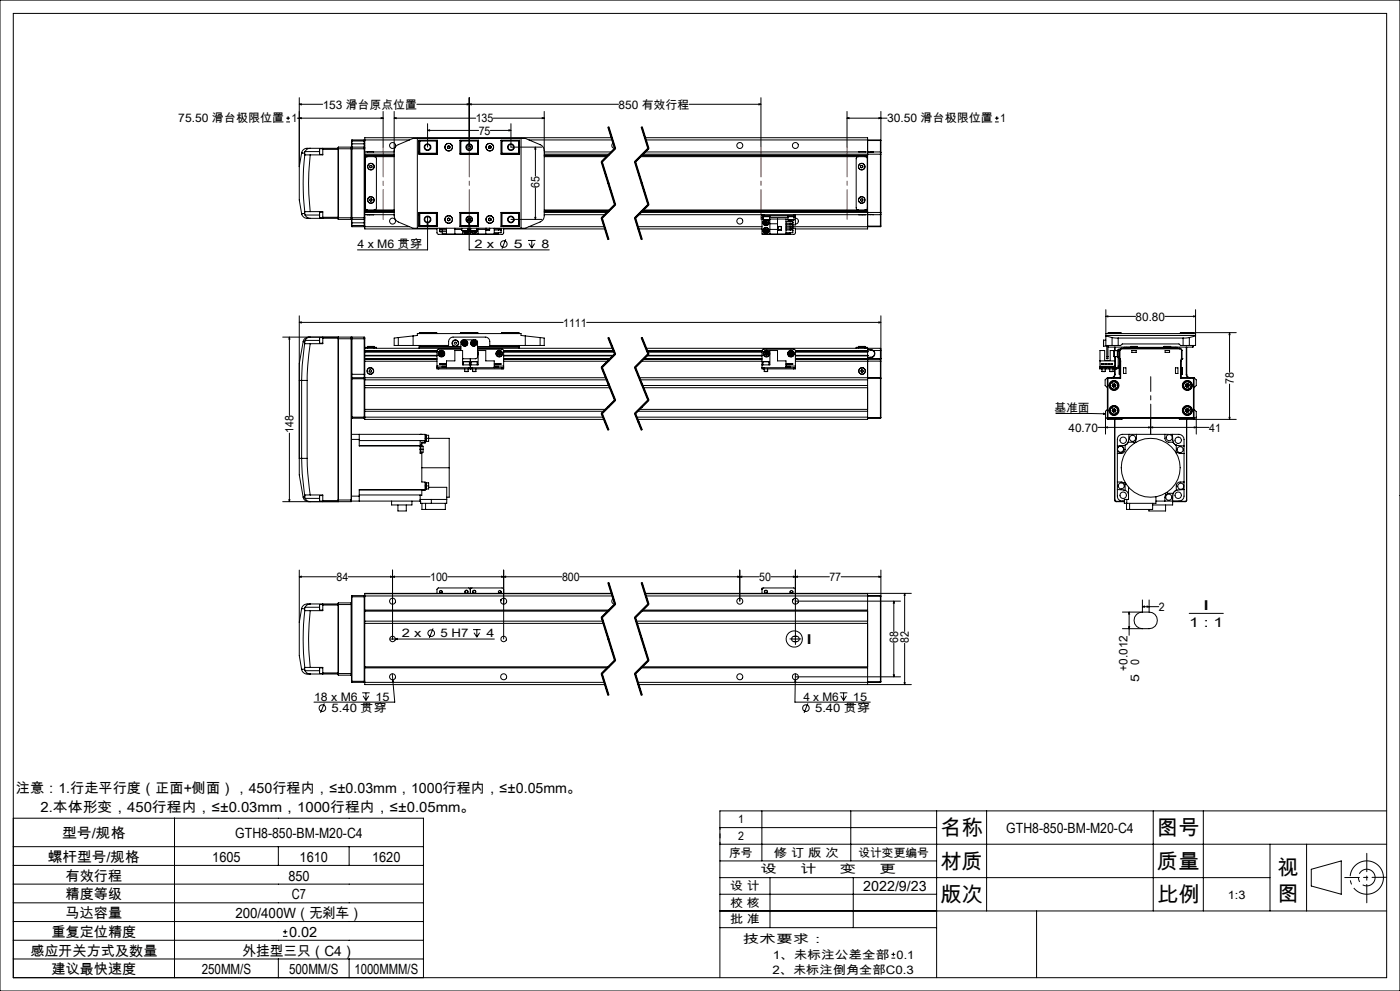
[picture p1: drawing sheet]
<svg xmlns="http://www.w3.org/2000/svg" width="420mm" height="297mm" viewBox="0 0 420 297" stroke-linecap="round" stroke-linejoin="round" font-family="sans-serif">
<g fill="none" stroke="#000" stroke-width=".3">
<path d="M0 0h420v297h-420zM4 4h412v289h-412zM85.9 36.5h1.1M85.9 35.4h1.1M86.4 34.9v1.1M89.2 35.4h25.7M89.8 31.3l.6-.2v.3zM89.8 35.4l.6-.1v.3zM89.8 29.3v20.6M89.8 31.3h7M114.3 35.3l.6 .1-.6 .2zM114.9 33.4v10.7"/>
<path d="M118.3 35.4l.6-.1v.3zM118.3 33.4v31.3l.3 1.1 .5 .5 4.8 2.1h33.7l5.1-2.3 .4-.7 .2-.7v-31.3M118.3 35.4h24.4M125.1 31.3h60.5M128.3 39.1l.6-.2v.3zM128.3 37.1v7M128.3 39.1h15.3M140.2 31.1l.6 .2-.6 .1zM140.8 31.3l.6-.2v.3zM140.8 29.3v14.8M147.1 39.1h6.2M148 35.4h15.3"/>
<path d="M152.7 38.9l.6 .2-.6 .1zM153.3 37.1v7h9.3M162.7 35.3l.6 .1-.6 .2zM182.3 38.1l2 6.5M182.5 38.1l2 6.4M182.7 38l1 3.2M192.3 38.1l2 6.5M192.5 38.1l2 6.4-4 4 4 12.8-4 4 2 6.5M192.7 38l2 6.4M206.8 31.3h21.5M227.7 31.1l.6 .2-.6 .1zM228.3 29.3v14.8"/>
<path d="M254.1 35.4l.6-.1v.3zM254.1 35.4h12M254.1 33.4v10.7M263.7 35.3l.6 .1-.6 .2zM264.3 33.4v12.3M298.5 36.5h1.1M298.5 35.4h1.1M299 34.9v1.1M89.8 49.9v10l.7 4.2M90.5 45.8h.1M90.5 45.8l.9 .1M90.5 45.8l-.7 4.1"/>
<path d="M91.4 45.9v.5M91.4 46.4a75 75 0 0 0 0 17.1M91.4 46.4h1.7M91.5 45.4l-.1 .5M91.5 45.4h4.3M93.1 44.4h-.3a1.84 1.84 0 0 0-2.3 1.4M93.1 46.4a76.4 76.4 0 0 0 0 17M93.1 44.4a1.66 1.66 0 0 0-1.6 1M93.1 44.4h8.3M95.9 44.6h.1M95.8 45.4l.1 .9M95.8 44.7v.7"/>
<path d="M95.9 45.4v.9M95.9 44.6v.8M95.9 44.6h.9M95.9 46.3h.9M96.8 44.4v.4M96.8 44.8v1.6h-3.7M96.8 44.8h4.6M101.4 44.8v20.3M101.4 44.6h8M101.5 44.1l-.1 .7M101.5 44.1v21.7M101.5 44.1h3.8"/>
<path d="M105.3 44.1v21.7M105.3 44.1l.1 .1M105.4 44.2v21.5M105.4 43.1v1.1M105.4 42.3h4M105.4 43.1h4M105.6 44.1v21.7M105.6 41.9v2.2M105.6 44.1h3.7M105.6 41.9l-.2 1.2M105.6 41.9h3.7M105.6 44.1l-.2 .2"/>
<path d="M109.3 44.1v21.7M109.3 41.9v2.2M109.3 44.1l.1 .2M109.3 41.9l.1 .2M109.4 44.3v.3M109.4 44.6v20.7M109.4 47h8.9M109.4 46.6h8.9M109.4 45.5h8.9M109.4 41.9h13.4M109.4 46.2h8.9M110.1 45.5h.1"/>
<path d="M110.1 45.5h2M110.3 47l-.5 .1-.2 .4v14.9l.2 .4 .5 .1M110.9 49.7l.4-.1 .3 .2v.4l-.4 .1-.3-.2zM111 59.7l.4-.2 .2 .3-.1 .4-.3 .1-.3-.3zM112.3 47l.4 .1 .2 .4v14.9l-.2 .4-.4 .1M118.3 45.2l.3-1.1 .5-.6 4.8-2h33.7l4.8 2 .5 .6 .4 1.1M125.2 41.5v26.9M125.7 45.5h.1M125.7 42h5.5v4.2h-5.5zM125.8 42.3v3.9M125.8 42.3h5.1M125.9 42.1v4"/>
<path d="M125.9 42.1h5.3M125.9 42.1l-.1 .2M125.9 46.1h5.3M130.9 42.3l.2-.2v4l-.2-.2M130.9 45.9h-5.1l.1 .2M130.9 42.3v3.6M134.3 44.3l.3 .2M134.3 43.9v.4M134.6 43.7l.3 .2M134.6 43.7l-.3 .2M134.9 44.3l-.3 .2M134.9 43.9v.4"/>
<path d="M138 42h5.5v4.2h-5.5zM138 42.1h5.5M138 46.1h5.5M138.3 42.3v3.6M138.3 42.3l-.2-.2v4l.2-.2M138.3 42.3h5M138.3 45.9h5M143.3 42.3l.1-.2v4l-.1-.2M143.3 42.3v3.6M146.6 44.3l.3 .2M146.6 43.9v.4M146.9 43.7l.3 .2"/>
<path d="M146.9 43.7l-.3 .2M147.2 43.9l.1 .4M147.3 44.3l-.4 .2M150.3 42h5.6v4.2h-5.6zM150.3 42.1h5.3M150.3 46.1h5.3M150.6 42.3v3.6M150.6 42.3l-.2-.2v4l.2-.2M150.6 42.3h5.2M150.6 45.9h5.2l-.2 .2M155.6 42.1v4M155.6 42.1l.2 .2"/>
<path d="M155.8 42.3v3.9M155.8 45.5h.1M156.3 41.5v26.9M158.7 41.9h25M160.6 44.1l.2 .6h-.4zM160.6 44.1v8.7M160.6 56.3v9.5M163.3 47h18.8M163.3 46.6h19.1M163.3 45.5h20.2M163.3 46.2h19.5M163.3 46.6h19.2"/>
<path d="M180.3 48.6l4 12.8M180.7 48.4l4 12.9M183.5 41.3h-74.1v3M183.7 41.2l1 3.2zM184 42.8a.89 .89 0 0 0-.4 1.1 .89 .89 0 0 0 .9 .6M184.4 44.4l-4 4M184.5 44.5l-4 4 4 12.8-4 4 2 6.5M184.6 44.6l-4 4M190.3 48.6l4 12.8M190.7 48.4l4 12.9M192.1 47h68.2M192.4 46.6h67.9"/>
<path d="M192.8 46.2h71.3M193.5 45.5h67.8M193.5 41.3h66.8v4.9M193.7 41.9h70.4M194.4 44.4l-4 4M194.6 44.6l-4 4M257.5 47l-.5 .1-.1 .4v14.9l.1 .4 .5 .1M258.2 49.7l.4-.1 .3 .2-.1 .4-.3 .1-.3-.2zM258.3 59.7l.4-.1 .2 .3-.1 .4h-.4l-.3-.3zM259.5 47l.5 .1 .2 .4v14.9l-.2 .4-.5 .1M259.6 45.5h-2M259.6 45.5h.1"/>
<path d="M260.3 46.2v17.5M260.3 42.1h3.8M261.3 45.6h-1v.6M261.3 45.5h.7M261.3 45.5v.1M262 45.5l-.7 .1M262 45.5h2.1M264.1 46.2h.2M264.1 45.5v.7M264.1 45.5l.2 .2M264.1 41.9v.2M264.1 42.1v3.4"/>
<path d="M264.1 46.2v17.5M264.3 45.7v.5M264.3 46.2v17.5M90.5 64.1a2.16 2.16 0 0 0 2.6 1.3M90.5 64.1h.1M91.4 64l.1 .4M91.4 64l-.9 .1M91.4 63.5v.5M91.5 64.4v.1a1.71 1.71 0 0 0 1.6 .9M91.5 64.4h4.3M93.1 63.4l-1.7 .1M93.1 63.4h3.7v1.7"/>
<path d="M93.1 65.4h8.3M95.8 64.4l.1 .9M95.9 63.6l-.1 .8M95.9 64.4v.9M95.9 63.6v.8M95.9 63.6h.9M95.9 65.3h.9M96.8 65.1v.3M96.8 65.1h4.6M101.4 65.1v.3M101.4 65.4l.1 .4M101.4 65.3h8"/>
<path d="M101.5 65.8h3.8M105.4 65.7v1.1M105.4 66.8l.2 1.1M105.4 65.7l-.1 .1M105.4 67.5h4M105.4 65.6l.2 .2M105.4 66.8h4M105.6 65.8v2.1M105.6 65.8h3.7M105.6 67.9h3.7M109.3 65.8v2.1M109.4 65.3v.3"/>
<path d="M109.4 65.6v3h21.7M109.4 62.9h8.9M109.4 63.2h8.9M109.4 64.3h8.9M109.4 67.9h13.4M109.4 63.7h8.9M109.4 63.3h8.9M109.4 65.6l-.1 .2M109.4 67.8l-.1 .1M110.1 64.3v.1M112.1 64.3l-2 .1M125.7 64.3h.1"/>
<path d="M125.7 63.7h5.5v4.2h-5.5zM125.8 63.7v3.9M125.8 67.6h5.1M125.8 67.6l.1 .2M125.9 63.8v4M125.9 67.8h5.3M125.9 63.8l-.1 .1h5.1M125.9 63.8h5.3M128.3 66.6l.1 .6h-.3zM128.3 64.9v10h-21.1M130.9 63.9l.2-.1v4l-.2-.2M130.9 63.9v3.7"/>
<path d="M131.1 68.4v1.4l.4 .4h19.2l.4-.4v-1.4M131.9 68.4v.2h2M131.9 68.9v.5h2M131.9 68.9h2M131.9 69v.2M132 69.4h.5M132.7 68.6l-.1 .3a.41 .41 0 0 0-.3-.3 .41 .41 0 0 0-.4 .3M132.7 69.4v.7h1.2M133.9 68.4v1.8M134.3 66l.3 .1M134.3 65.6v.4M134.6 65.4l.3 .2"/>
<path d="M134.6 65.4l-.3 .2M134.9 66l-.3 .1M134.9 65.6v.4M136.5 68.4v1.8M136.5 68.8h2M138 63.7h5.5v4.2h-5.5zM138 67.8h5.5M138 63.8h5.5M138.3 63.9v3.7M138.3 67.8v.1M138.3 63.9l-.2-.1v4l.2-.2M138.3 63.9h5"/>
<path d="M138.3 67.6h5M138.5 69.1h1.8M138.5 68.4v.7M138.8 69.1v1.1M138.9 67.8v.1M139.5 69.1l.1 .3M139.6 69.4l.5 .2M139.9 69.1l-.3 .3M139.9 69.1l.2 .5M140.1 69.1l.3 .1M140.3 69.1h.1M140.3 68.4v.7"/>
<path d="M140.3 68.9l.1 .3M140.4 65.9h.2zM140.4 66l.2 .2M140.4 69.2l-.3 .4M140.4 66l.1 .1M140.5 68.4a.88 .88 0 0 1-.2 1.5 .88 .88 0 0 1-1.3-.8 .9 .9 0 0 0 1.3 .8 .9 .9 0 0 0 .2-1.5M140.7 65.9h-.1M140.7 65.4v.5M140.7 65.6h.4M140.8 66.6l.1 .6h-.3zM140.8 64.9v10h24M140.9 70.2h-.3"/>
<path d="M141.1 65.5v.5M141.1 68.4v1.8M141.2 69.1h.1M141.2 69.1h1.8M141.2 68.4v.7M141.4 70.2h.2M141.8 69.1l.1 .3M141.9 69.4l.4 .2M142.2 69.1l-.3 .3M142.3 69.1v.5M142.3 69.1l.4 .2M142.6 67.8v.1"/>
<path d="M142.7 69.1v.2M142.7 69.3l-.4 .3M143 69.1h-1.8M143 68.5a.91 .91 0 0 1-.4 1.4 .91 .91 0 0 1-1.2-.8 .89 .89 0 0 0 1.1 .8 .89 .89 0 0 0 .5-1.3M143 68.4v.7M143.3 63.9l.1-.1v4.1M143.3 63.9v3.7M143.3 67.8v.1M143.3 67.6l.1 .2M143.4 68.4v1.8M143.4 68.8h2.3M145.7 68.4v1.8"/>
<path d="M145.9 68.4l-.1 .5h1.1v-.5M146.6 66l.3 .1M146.6 65.6v.4M146.9 68.4v.5M146.9 65.4l.3 .2M146.9 65.4l-.3 .2M147.2 65.6l.1 .4M147.3 66l-.4 .1M148.3 68.4v1.8M148.3 68.9h2M149.5 68.6v.3a.41 .41 0 0 1 .4-.3 .41 .41 0 0 1 .4 .3M149.5 69.7v.4h-1.2"/>
<path d="M150.3 69v.2M150.3 63.7h5.6v4.2h-5.6zM150.3 68.4v.2h-2M150.3 68.9v.8h-2M150.3 67.8h5.3M150.3 63.8h5.3M150.6 63.9v3.7M150.6 63.9l-.2-.1v4l.2-.2M150.6 67.6h5.2M151.1 68.6h30.4M151.7 71.7l-1.1 2.8M153.3 65.8h9.3"/>
<path d="M155.6 63.8v4M155.6 63.8l.2 .1h-5.2M155.8 63.7v3.9M155.8 64.3h.1M155.8 67.6l-.2 .2M158.4 72.1h2.3M158.7 73l.8 1.3M158.7 67.9h22.6M159.5 72.1v2.2M160.4 73l-.9 1.3M160.4 65.2h.4l-.2 .6zM163.3 62.9h19.6"/>
<path d="M163.3 63.2h19.3M163.3 64.3h18.2M163.3 63.7h18.9M163.3 63.3h19.3M180.3 65.4l2 6.4M180.7 65.3l2 6.4M184.4 61.2l-4 4M184.6 61.5l-4 4M190.3 65.4l2 6.4M190.7 65.3l2 6.4M191.3 67.9h37.3M191.5 64.3h37.1"/>
<path d="M191.5 68.6h37.1M192.2 63.7h71.9M192.5 63.3h67.8M192.6 63.2h67.7M192.9 62.9h67.4M194.4 61.2l-4 4M194.6 61.5l-4 4M228.6 64.7h.5M228.6 64.7v.5M228.6 65.2v5h9.6l.4-.4v-1.4h-.8M228.6 64.3v.4M228.6 65.6h.5"/>
<path d="M228.6 65.2h.5M228.6 64.3h.5M228.8 70.2h.3M229 64.7v.2h2v-.2M229.1 65.9h1.7M229.1 65.9h1.8M229.1 64.9v1M229.1 64.3v.4M229.1 64.3h9M229.1 64.7h9M229.3 66.8l.3 .4M229.3 68.9l.1 .5"/>
<path d="M229.3 68.9l.5 .2M229.4 65.9l-.5 .9M229.4 69.4l.4 .2M229.4 65.9l-.3 .3-.2 .6M229.5 66.3l-.2 .5M229.5 66.3l.3 .4M229.6 67.2h.4M229.7 68.6l-.4 .3M229.7 68.6l.5 .2M229.7 68.6l.1 .5M229.8 66.7l-.5 .1M229.8 66.7l-.2 .5"/>
<path d="M229.8 66.7l.2 .5M229.8 69.1l-.4 .3M229.8 69.1v.5M229.8 69.1l.4 .2M230 66.3h-.5M230 66.3l.3 .4M230 66.3l-.2 .4M230.1 65.9a.87 .87 0 0 1 .2 1.5 .87 .87 0 0 1-1.4-.6M230.2 65.9a.9 .9 0 0 1 .1 1.6 .9 .9 0 0 1-1.4-.7M230.2 68.8v.5M230.2 68.8l-.4 .3M230.2 69.3l-.4 .3"/>
<path d="M230.3 66.7l-.3 .5M230.3 66.7h-.5M230.8 65.9h.1M230.9 65.6h4.9v4.6M230.9 64.9v1M230.9 65.2h5.5M231 65.6v4.6M231 67.1h2.3M231 68.8h2.3M233.3 65.6v4.6M233.4 67.9h1v1h-1zM234.4 67.9v1"/>
<path d="M235.8 66.4h2v.5M235.8 67.2h2v.5h-2M235.8 68.1h2v.5h-2M235.8 68.9h2M235.8 66.9h2M235.8 65.7h.6M236.3 64.7v.2h2v-.2M236.4 65.9h.1M236.4 65.9h1.8M236.4 64.9v1M237 65.9v.5M237 66.9v.3"/>
<path d="M237 67.7v.4M237 68.6v.3M237 69.7v.4h-1.2M237 67.9h27.1M237.1 66.9l.4 .3 .3-.3M237.1 68.9a.41 .41 0 0 1 .4-.3 .41 .41 0 0 1 .3 .3M237.2 66.4h.5M237.8 66.6v.2M237.8 69v.2M237.8 68.9v.8h-2M237.8 66.7l.1 .1M238.1 64.7h.5"/>
<path d="M238.1 64.3h.5M238.1 64.3v.4M238.2 65.9h-1.8M238.2 64.9v1M238.2 65.2h.4M238.6 65.4a.9 .9 0 0 1 .9 .9 .9 .9 0 0 1-.9 .9M238.6 64.7v.5M238.6 64.3v.4M238.6 65.2v2.2h-.8M238.6 64.3h22.7M257.6 64.3l2 .1M259.6 64.3v.1"/>
<path d="M260.3 63.7v4.9h-21.7M260.3 63.7v.6h1M260.3 67.8h3.8M261.3 64.3h.7M261.3 64.3h.1M262 64.3h2.1M264.1 63.7h.2M264.1 63.7v.6M264.1 67.8h.2M264.1 67.8v.1M264.1 64.3v3.5M264.3 63.7v.5"/>
<path d="M264.3 64.2l-.2 .1M264.3 67.8l-.2 .1M264.3 64.2v3.6M89.8 96.6l.6-.1v.3zM89.8 94.6v42.8M89.8 96.6h79.1M125.8 99.9h5.3M125.8 99.9v.1M125.9 99.7h5l.2 .2M125.9 99.7v.3M125.9 99.7l-.1 .2M131.1 99.9v.1"/>
<path d="M138.1 99.9l.2-.2h5l.1 .2M138.1 99.9h5.3M138.1 99.9v.1M143.4 99.9v.1M150.4 99.9h5.4M150.4 99.9v.1M155.6 99.7h-5l-.2 .2M155.6 99.7v.3M155.6 99.7l.2 .2M155.8 99.9v.1M176 96.6h88.3M263.7 96.5l.6 .1-.6 .2z"/>
<path d="M264.3 94.6v12.9M331.8 94.8l.6-.1v.3zM331.8 92.8v10.7h1.8M331.8 94.8h8.9M331.8 100h26.9M332.4 99.9h4M332.4 99.9v.1M332.5 99.7h3.7M332.5 99.7v.3M332.5 99.7l-.1 .2M336.2 99.7v.3M336.2 99.7l.2 .2"/>
<path d="M336.4 99.9v.1M349.5 94.8h9.2M354 99.9h4M354 99.9v.1M354.2 99.7v.3M354.2 99.7l-.2 .2M358 99.9l-.1-.2v.3M358 99.9v.1M358.1 94.7l.6 .1-.6 .2zM358.7 92.8v10.7h-1.9M368.9 99.7l.1 .6h-.3zM368.9 99.7v11.9"/>
<path d="M370.9 99.7h-16.7M84.8 101h20.5M86.8 101v23.5M86.8 101l.2 .6h-.3zM90.5 114h1.6M90.5 114v23.4M90.9 102.4l-1.1 6.6v5h.7M90.9 102.4h.5M91.4 102.9l-.7 6.6-.2 4.5M91.4 102.9l1.7 .1M91.4 102.4v.5M91.5 102l.5-.6 1.1-.4h-.2a1.73 1.73 0 0 0-2 1.4"/>
<path d="M91.5 102l-.1 .4M91.5 102h4.3M92.1 114v23.4M93.1 103l-.8 6.6-.2 4.4M95.9 101.2v1.7M95.9 101.2h.9M95.9 102.9h.9M96.8 101v.3M96.8 101.3v1.7h-3.7M96.8 101.3h4.6M101.4 101v.1M101.4 101.1v49.1"/>
<path d="M101.4 101.1v.4M101.4 101.5h8M101.4 101.5v48.4M105.3 101v49.4M105.3 101l.1 .1M105.4 101.1v12.2M105.4 113.3v36.6M105.4 113.6h4M105.4 112.2h4M105.6 101v12.2M105.6 101h3.7M105.6 113.2h3.7"/>
<path d="M105.6 113.2v12.1M105.6 113.2l-.2 .1M105.6 101l-.2 .2M109.3 101v12.2M109.3 101l.1 .5M109.3 113.2v12.1M109.3 113.2l.1 .1M109.4 112.2v1M109.4 113.2v12.5h71.8M109.4 113.8h72.6M109.4 115.5h73.3M109.4 116.2h73.6"/>
<path d="M109.4 113.2h72.4M109.4 104.4h28.9M109.4 105.4h21.7M109.4 106.6h21.7M109.4 105.5h21.7M109.4 106.5h21.7M109.4 105.1h21.7M109.4 107.5h21.7M109.4 107.7h21.7M109.4 105.3h21.7M109.4 108.3h21.7M109.4 101.5v10.7"/>
<path d="M109.6 104.4v-.3h3.3v.3M110.3 103.9h2M110.3 103.9v.5M110.3 104.1h1.9M110.8 110.9l.4-.1 .3 .3-.1 .4h-.4l-.3-.2zM112.3 103.9v.5M119.5 103.5h15.1v-1.1a1.39 1.39 0 0 1 1.3-1.4h9.7a1.33 1.33 0 0 1 1.3 1.4v1.1h15.1M119.5 101.2l-1.2 .1v2.2h1.2M119.5 101.2l5.7-.7v-.5h31.1v.5l5.7 .7M119.5 101.2v2.3M123.9 100.7v2.8M125.8 103.5v.9"/>
<path d="M125.9 103.9l-.1 .1h12.5M125.9 103.5v.4M125.9 103.9h12.4M131.1 110.2v.4h.5M131.1 110.2h.5M131.1 109.7v.5M131.1 109.7h2.8M131.6 110.2h9M131.6 110.6h9M131.6 110.2v.4M131.9 106.1l.4 .4M132.1 105.6l-.2 .5"/>
<path d="M132.1 105.6l.3 .4M132.4 106l-.5 .1M132.4 106l-.1 .5M132.4 106l.4 .4M132.6 105.5l-.5 .1M132.6 105.5l.3 .4M132.6 105.5l-.2 .5M132.8 106.4l-.5 .1M132.9 105.9l-.1 .5M132.9 105.9l-.5 .1M133.9 110.2v-2h2.6v-3.1h2.3v4.3h4.6v-4.3h2.3v3.1h2.6v2M133.9 109.8h-1.2v.2h1.2"/>
<path d="M133.9 109h-2l2 .1M138.3 104.7l-7.1 .1-.1 4.9M138.3 105.1v-2.6l.4-.6 3.9-.1 .6 .5v4.9l-.5 .3h-3.9M138.9 102.9h.5M138.9 102.9l.3 .4M139.1 108.4h.1M139 108.4h1.8M139 108.4v1M139.1 108.4h1.7M139.2 102.4l-.3 .5M139.2 102.4l.2 .5M139.2 103.3h.5"/>
<path d="M139.4 111.3h1M139.4 110.6v.7M139.4 102.9l-.2 .4M139.4 102.9l.3 .4M139.7 102.4l.2 .4M139.7 102.4h-.5M139.7 102.4l-.3 .5M139.9 102.8l-.2 .5M139.9 102.8l-.5 .1M140.4 110.6v.7M140.6 110.2h1M140.6 110.6h.5"/>
<path d="M140.6 110.2v.4M140.8 108.4v1M141.1 110.6h.5M141.1 107.5v3.1M141.4 108.4h.1M141.4 108.4h1.8M141.4 108.4v1M141.6 110.2h9M141.6 110.6h9M141.6 102.9h.5M141.6 110.2v.4M141.6 102.9l.3 .4"/>
<path d="M141.8 111.3h1M141.8 110.6v.7M141.8 102.4l-.2 .5M141.8 102.4l.6 .9M141.9 103.3h.5M142.1 102.9l-.2 .4M142.3 102.4l.3 .4M142.3 102.4h-.5M142.3 102.4l-.2 .5M142.6 102.8l-.2 .5M142.6 102.8l-.5 .1M142.8 110.6v.7"/>
<path d="M143.2 108.4v1M143.3 105.4l.1 .5-.1 .6M143.3 104.7h7.6l.2 .4v4.6M143.3 105.7v.6M143.3 105.8v.4M143.3 104.4h40.5M143.3 103.9h12.3M148.3 109.8h1.2v.2h-1.2M148.3 109h2l-2 .1M148.3 109.7h2.8M149.3 105.8l.1 .5M149.3 105.8l.5 .2"/>
<path d="M149.4 106.3l.4 .2M149.7 105.5l-.4 .3M149.7 105.5l.5 .2M149.7 105.5l.1 .5M149.8 106l-.4 .3M149.8 106v.5M149.8 106l.4 .2M150.2 105.7v.5M150.2 105.7l-.4 .3M150.2 106.2l-.4 .3M150.6 110.2h.5M150.6 110.2v.4"/>
<path d="M151.1 110.2v.4h-.5M151.1 109.7v.5M151.1 105.4h33.1M151.1 106.6h32.9M151.1 105.5h33.2M151.1 106.5h33M151.1 105.1h33M151.1 107.5h32M151.1 107.7h31.9M151.1 105.3h33.1M151.1 108.3h31.3M155.6 103.9l.2 .1h-12.5"/>
<path d="M155.6 103.5v.4M155.8 103.5v.9M157.6 100.7v2.8M162 101.2l1.3 .1v2.2h-1.3M162 101.2v2.3M180.4 110.2l4 9.8M180.7 110l4 9.9M182.4 101.3l2 4.9M182.5 101.2l2 4.9-4 4 4 9.8-4 4 2 4.9M182.7 101.1l1 2.5M183.7 103.6l1 2.4zM184.4 106l-4 4"/>
<path d="M184.4 119.8l-4 4M184.6 106.2l-4 4M190.4 110.2l4 9.8M190.7 110l4 9.9M191.7 113.2h72.4M192 113.8h68.3M192.4 101.3l2 4.9M192.4 108.3h36.2M192.5 101.2l2 4.9-4 4 4 9.8-4 4 2 4.9M192.7 101.1l2 4.9M192.7 115.5h67.6M192.9 107.7h35.7"/>
<path d="M193 116.2h67.3M193.1 107.5h35.5M193.8 104.4h70.3M194 106.6h34.6M194.1 106.6h34.5M194.1 105.1h34.5M194.1 106.5h34.5M194.2 105.3h34.4M194.2 105.4h34.4M194.2 105.5h34.4M194.4 106l-4 4M194.4 119.8l-4 4"/>
<path d="M194.6 106.2l-4 4M228.6 110.2h.5M228.6 109.4h2.4v-4.3h2.3v3.1h2.5v2M228.9 108.4h.1M228.9 108.4v1M228.9 108.4h.2M229 108.4h1.7M229.1 108.4h1.6M229.1 110.2v.4M229.1 110.2h9M229.1 110.6h9M229.3 111.3h1"/>
<path d="M229.3 110.6v.7M229.5 106.2l.4 .3M229.6 105.7l-.1 .5M229.6 105.7l.3 .3M229.9 106l-.4 .2M229.9 106v.5M229.9 106l.5 .3M230 105.5l-.4 .2M230 105.5l.4 .3M230 105.5l-.1 .5M230.3 110.6v.7M230.4 106.3l-.5 .2"/>
<path d="M230.4 105.8v.5M230.4 105.8l-.5 .2M230.7 108.4v1M235.8 109.8h1.2v.2h-1.2M235.8 109h2l-2 .1M235.8 109.7h2.8M236.8 105.8l.1 .5M236.8 105.8l.5 .2M236.9 106.3l.4 .2M237.2 105.5l-.4 .3M237.2 105.5l.5 .2M237.2 105.5l.1 .5"/>
<path d="M237.3 106l-.4 .3M237.3 106v.5M237.3 106l.4 .2M237.7 105.7v.5M237.7 105.7l-.4 .3M237.7 106.2l-.4 .3M238.1 110.2h.5M238.1 110.2v.4M238.6 105.3l21.7 .1M238.6 109.7v-4.6l-.2-.4h-9.4l-.4 .5v5.4h.5M238.6 110.2v.4h-.5M238.6 109.7v.5"/>
<path d="M238.6 105.4h21.7M238.6 106.6h21.7M238.6 105.5h21.7M238.6 106.5h21.7M238.6 105.1h21.7M238.6 107.5h25.5M257.5 103.9h2M257.5 104.1h-.6v.3M257.5 103.9v.5M257.5 104.1h2M257.6 104.1h1.9M258.4 110.8l.4 .1 .2 .3-.2 .3h-.4l-.2-.3z"/>
<path d="M259.5 104.1h.7v.3M259.5 103.9v.5M260.3 106.6h-21.7M260.3 105.1v2.6M260.3 107.7v.6h-21.7M260.3 105.4h.1M260.3 106.6h.1M260.3 107.7v.5M260.3 108.2v17.5h-69.1M260.3 113.3h3.8M260.3 107.2h1M260.3 107.1h1"/>
<path d="M260.3 108.2h3.8M260.3 104.9h1M261.3 104.8h-1v-.4v.7M261.3 104.9l.6 .2M261.3 104.8l.7 .3M261.3 104.8v.1M261.3 107.1v.1M261.9 105.1a1.09 1.09 0 0 1 .4 1.2 1.09 1.09 0 0 1-1 .8M262 105.1a1.19 1.19 0 0 1 .4 1.3 1.19 1.19 0 0 1-1.1 .8M262 105.1h2.1M262 105.1h-.1M264.1 113.2v.1"/>
<path d="M264.1 104.4v.7M264.1 107.5h.2M264.1 107.5v.2M264.1 108.2h.2M264.1 107.7v.5M264.1 105.1v2.4M264.1 108.2v5M264.1 113.3v11.9M264.1 107.7h-25.5M264.3 107.6l-.2 .1M264.3 107.5v.1M264.3 107.6v.6"/>
<path d="M264.3 108.2v17M330 108.2h4.5M330.1 109.8h4.3v.2h-4.3zM330.4 109l.8 .1zM330.4 110.2h-.5v.4h.5M330.4 110.2h4.6M330.4 110.6h1.4M330.4 110.2v.4M330.6 111.3h1M330.6 110.6v.7M331 103.7h.1M331 103.6v.1"/>
<path d="M331.1 101.9l-.1 1.7M331.1 101.9v1.7M331.1 103.7h.9M331.1 101.9h.7M331.1 103.6v.1M331.6 109l.5 .1zM331.6 110.6v.7M331.8 110.6h.9M331.8 110.2v.4M331.8 100.5h26.9M331.8 100.7l1.8 .5M332 106.9v.6h.4v-.6"/>
<path d="M332 106.9h.4M332 103.5v3.4M332.2 113.3h.2M332.2 113.3v11.9M332.4 113.3h3.8M332.4 103.5v3.4M332.4 113.3v11.9M332.4 103.9l.1 .1M332.4 109l.5 .1zM332.5 104h6.7M332.5 103.5v.5M332.7 110.6h2.3"/>
<path d="M332.7 110.2v.4M332.9 111.3h1M332.9 110.6v.7M333.3 109l.5 .1zM333.6 101.2l1.9 .1M333.6 103.5h1.9M333.6 101.2v2.3M333.7 115.6l.3 .5M333.8 115.1l-.1 .5M333.8 115.1l.4 .4M333.9 110.6v.7M334.2 105.1v1.8z"/>
<path d="M334.2 106.9h.1M334.2 106.9h1M334.2 115.5l-.5 .1M334.2 115.5l-.2 .6M334.2 115.5l.4 .5M334.4 112.2a1.02 1.02 0 0 1-1 1M334.4 112.2h.1M334.4 104v1.1M334.4 110.6v1.6M334.4 115l.4 .4M334.4 115l-.6 .1M334.4 115l-.2 .5"/>
<path d="M334.5 105.1h.1M334.5 106.9v3.3M334.5 112.2l-.5 1M334.5 104v1.1M334.5 110.6v1.6M334.6 116l-.6 .1M334.8 115.4l-.2 .6M334.8 115.4l-.6 .1M335 110.2v.4M335.2 105.1h-2.1v3h-1.7v-3h-1.4v5.1M335.5 105h-.3v2h.3M335.5 109.7l-.5 .5"/>
<path d="M335.5 109.7h.3M335.5 101.3h19.4M335.5 103.5h.7l.5-.4h17l.5 .4h.7M335.5 105.2h.3M335.5 101.3v2.2M335.5 105.2v4.5M335.8 110.2v2M335.8 110.2h.1M335.8 107.5l.1 .2M335.8 107.5h.1M335.8 109.7a.84 .84 0 0 1-.8 .9M335.8 105.1v-.4h-.3v.5"/>
<path d="M335.8 107.5h.2M335.8 105.1h.2M335.8 110.2h.2M335.8 112.2h.2M335.8 105.1v4.6M335.9 107.7l.1 .6M335.9 107.7l.1 .5M336 110.2h.1M336 107.5v.1M336 107.6l.2 .6M336 107.6l-.1 .1M336 110.2v2"/>
<path d="M336 105.1v2.4M336 112.1v.1M336 108.2h.2M336 113.2l.2 .1M336 113.2h-3.8l-.7 .6v1.7l.7 .7M336 108.2v5M336.2 108.2v5.1M336.5 104.4v.2M336.5 104.6l-.5 .5M336.5 104.4l-.4 .1-.3 .6M336.5 104.4h17.4M336.5 104.6h17.4"/>
<path d="M337 110.2h.8v1.7h-.8zM337.9 104.1h-.7v.3M337.9 104.1h14.6M337.9 104.1v.3M339.2 103.9h2M339.2 104l.1 .1M339.2 104h2M339.2 103.9v.2M339.5 105.1h1.4v.5h-1.4zM341.2 104v.1M341.2 103.9v.1M349.2 104l.1 .1"/>
<path d="M349.2 103.9h2M349.2 104h2M349.2 103.9v.1M349.5 105.1h1.4v.5h-1.4zM351.2 104v.1M351.2 104h6.7M351.2 103.9v.2M352.5 104.1h.7v.3M352.5 104.1v.3M352.6 110.2h.8v1.7h-.8zM353.9 104.6l.5 .5M353.9 104.4v.2"/>
<path d="M353.9 104.4l.5 .2 .2 .5M354.2 108.2h.2M354.2 113.3h3.8M354.2 108.2v5.1M354.4 112.1v.1M354.4 113.2l-.2 .1M354.4 113.2h3.8l.7 .6v1.7l-.7 .7M354.4 108.2v5M354.4 107.6l.1 .1M354.4 107.6l-.2 .6M354.4 110.2h.1M354.4 107.5v.1"/>
<path d="M354.4 107.5h.2M354.4 105.1h.2M354.4 110.2v2M354.4 110.2h.2M354.4 112.2h.2M354.4 105.1v2.4M354.5 107.7l-.1 .6M354.5 107.7l-.1 .5M354.6 110.2v2M354.6 107.5h.1M354.6 107.5l-.1 .2M354.6 105.1v2.4"/>
<path d="M354.9 103.5h1.9M354.9 101.3v2.2M355.6 115.6l.4 .5M355.8 115.1l-.2 .5M355.8 115.1l.8 .9M355.9 112.2l.2 .7 .3 .3M355.9 112.2h.1M355.9 104v8.2M356 112.2a1.09 1.09 0 0 0 1 1M356 104v8.2M356.2 115.5l-.6 .1M356.2 115.5l-.2 .6"/>
<path d="M356.4 115l.4 .4M356.4 115l-.6 .1M356.4 115l-.2 .5M356.6 116l-.6 .1M356.8 115.4l-.2 .6M356.8 115.4l-.6 .1M356.8 101.2l-1.9 .1M356.8 101.2v2.3M357.9 103.5v.5M358 113.3h.2M358 103.5l-.1 .5M358 113.3v11.9"/>
<path d="M358.2 113.3v11.9M358.7 100.7l-1.9 .5M368.9 115.1v10.6M86.8 129.8v20.6M89.8 137.4v4.9l1.1 6.7M89.8 137.4h.7M90.5 137.4h1.6M90.5 137.4l.2 4.5 .7 6.6M92.1 137.4l.2 4.4 .8 6.5M105.4 125h4M105.4 130.2h2.4M105.4 131.7h2.4"/>
<path d="M105.4 125.2l.2 .1M105.6 125.3h3.7M107.8 131.7v2h18.5v1.9h-.3M107.8 130.2v1.5M107.8 130.2h19.7v2.6h-1M107.8 133.5h18.2M107.8 132h19.7M109.4 122.7h72.4M109.4 123.3h71.8M109.4 125h71.5M109.4 125.2l-.1 .1M126 133.5v1.2"/>
<path d="M126 134.7v1.2h.5M126 132h.1M126 132v1.5M126 130.2h.3M126 134.7h.9M126 133.4h.5M126.3 133.7h.6v1M126.3 130.2h.1M126.5 135.5v.4M126.5 133.4v.3M126.5 135.9v8.6h1v2.2M126.9 134.7v.8h-.6"/>
<path d="M127.5 131.4h7.3v8.8M127.5 132.5h-1v.9M127.5 130.3l.4 .1v2h-.4M127.7 130.3v2.1M127.9 130.5h.7v1.8h-.7M180.4 124l2 4.9M180.7 123.9l2 4.9M184.6 120.1l-4 4M190.4 124l2 4.9M190.7 123.9l2 4.9M190.9 125h69.4M191.2 123.3h69.1"/>
<path d="M191.8 122.7h68.5M194.6 120.1l-4 4M260.3 125.2h3.8M260.3 125.3h3.8M264.1 125.2v.1M264.1 125.2h.2M264.3 125.2l-.2 .1M316.8 123.9l14.8 .1M329.4 128.1h33.3M331 123.9l.6 .1-.6 .2zM331.6 128.1l.6-.2v.3zM331.6 125l.7 .7h4.3l.3-.4"/>
<path d="M332.2 125.2h.2M332.2 125.2l.2 .1M332.2 122.7l-.6 .6v6.8M332.4 125.2v.1M332.4 125.2h25.6M332.4 125.3h25.6M333.7 123.2l.3 .4M333.8 122.6l-.1 .6M333.8 122.6l.4 .4M334.2 123l-.2 .6M334.2 123l.4 .4M334.2 123l-.5 .2"/>
<path d="M334.4 125.7v24.2M334.4 122.5l.4 .4M334.4 122.5l-.6 .1M334.4 122.5l-.2 .5M334.5 125.7v24.2M334.6 123.4l-.6 .2M334.8 122.9l-.2 .5M334.8 122.9l-.6 .1M335.2 134.8v13.9a1.58 1.58 0 0 0 2.1 1.5M338.5 132.5l-1 .9v1.4a1.21 1.21 0 0 1-1.1 1.1h-1.2M338.5 132.5a3.1 3.1 0 0 1-3.1 1.2h-.2M338.5 132.5h1.7l.2 .3"/>
<path d="M338.7 130.2l-.2 2.3M340.9 130.2v1.4l-.3 .6 .2 .3M344.6 127.9l.6 .2-.6 .1zM345.2 128.1l.6-.2v.3zM345.2 125.6v4.5M349.5 130.2v1.2a1.21 1.21 0 0 0 1.1 1.1h1.4M350.6 130.2h-13.9a1.51 1.51 0 0 0-1.5 1.5v2.8M350.9 130.2h2.8a1.57 1.57 0 0 1 1.5 1.5v13.9M351.7 130.2l.3 2.3M352 132.5l.9 .9M352 132.5l.2 .4M352.5 133.2l.4 .2"/>
<path d="M352.8 135.8l.4-.2 .6 .3h1.4M352.9 133.4v1.8l-.3 .2M352.9 133.4l2.3 .3M353.6 125.3l.3 .4h17M355.6 123.2l.4 .4M355.8 122.6l-.2 .6M355.8 122.6l.8 .8M356 125.7v24.2M356.2 123l-.6 .2M356.2 123l-.2 .6M356.4 122.5l-.6 .1M356.4 122.5l.4 .4"/>
<path d="M356.4 122.5l-.2 .5M356.6 123.4l-.6 .2M356.8 122.9l-.2 .5M356.8 122.9l-.6 .1M358 125.2h.2M358 125.2v.1M358.2 125.2l-.2 .1M358.2 122.7l.7 .7v6.7M358.3 127.9l.6 .2-.6 .1zM358.9 125l-.7 .7M368.7 125.1h.3l-.1 .6zM84.8 150.4h20.5"/>
<path d="M86.7 149.8h.3l-.2 .6zM90.9 149a1.8 1.8 0 0 0 2.2 1.4l-.8-.3-.8-.7M91.4 148.5v.4M91.4 148.9l.1 .5M91.4 148.9l-.5 .1M91.5 149.4h4.3M93.1 148.3l-1.7 .2M93.1 148.3h3.7v1.7M95.8 150.1h.1M95.9 148.5l-.1 1.6M95.9 148.5v1.7M95.9 148.5h.9"/>
<path d="M95.9 150.2h.9M96.8 150v.4M96.8 150h4.6M101.4 150.2v.2M101.4 149.9v.3M101.4 149.9h4M105.4 149.9l-.1 .5M105.4 148.7h2.4M107.8 148.7v1.5M107.8 148.3l18.2 .1M117.5 150.2v1.1h6.1v-1.1M119.4 151.3v1.8h2.5v-1.8"/>
<path d="M126 150.2h.2M126 148.4v1.8M126 149.7h8M126.5 140.2h8.3M126.6 150.8v1.9h7v-1.9M127.5 146.7l-19.7 .2M127.5 144.6h.4v2h-.4M127.5 147h-1v1.4h-.5M127.5 146.7h-19.7v2M127.5 145.6h1.1M127.7 150.8v1.9M127.7 144.6v2"/>
<path d="M127.9 144.7h.7v.9M128.6 145.6v.9h-.7M128.6 146h5.4v4.8h-7.8v-.6h-20.8M129.4 149.7v1.1M134.8 140.2v8.8h-.8M334.4 149.9l.5 .5M334.4 149.9h.1M334.5 149.9l.4 .3M334.9 150.4h2.4M334.9 150.2h2.4M334.9 150.2v.2M335.2 146.7l2.3 .3"/>
<path d="M335.2 144.5h1.5l.5 .3 .3-.2M337.5 147a1.55 1.55 0 0 1 1.1 1.4M337.8 145l-.3 .2v1.8M338 150.8v1.9h7.8v-1.9M338 149.7v1.1M338.6 146v3.7h-1.3v1.1h9.5v-1.9M338.9 150.8v1.9M349.6 147.8l.2 .4-.3 .6v1.4M349.7 151.3v1.8h-5v-.4M350.1 147.6l.1 .2h1.8M351.8 150.4h3.7M351.8 150.2h3.7"/>
<path d="M351.8 149.1v2.2h-6M352 147.8l-.3 2.4M352.1 147.5l-.1 .4M352.9 147l-.9 .8M352.9 147l-.4 .1M355.2 144.5h-1.2a1.14 1.14 0 0 0-1.1 1.1v1.4M355.2 146.7l-2.3 .3M355.2 145.9v2.8a1.51 1.51 0 0 1-1.5 1.5h-6.9M355.5 150.2v.2M356 149.9l-.5 .3M356 149.9h.1M356 149.9l-.5 .5"/>
<path d="M89.8 172.9l.6-.2v.3zM89.8 170.8v15.7M89.8 172.9h11.1M104.5 172.9h24.5M105.4 178.9h4M105.6 178.5l-.2 2.3M105.6 178.5v26M105.6 178.5h3.7M109.3 178.5v26M109.3 178.5l.1 .2M109.4 178.6h74.3M109.4 177.9h74.1"/>
<path d="M117.2 172.7l.6 .2-.6 .1zM117.8 172.9l.6-.2v.3zM117.8 170.8v20.7M131.9 177.3v.2M131.9 177.5h.7M132 177h.5M132.7 177.3v.2M139.8 177.8a.5 .5 0 0 1-.3-.7 .5 .5 0 0 1 .8 0 .5 .5 0 0 1-.2 .7M140.9 176.3h.5M141.1 176.3v1.5M142.1 177.8a.5 .5 0 0 1-.2-.7 .5 .5 0 0 1 .8 0 .5 .5 0 0 1-.2 .7M149.5 177.3v.2"/>
<path d="M149.5 177.5h.8M150.3 177.3v.2M150.3 179.7v.1M150.4 179.7l-.2 .3M150.5 172.7l.6 .2-.6 .1zM151.1 172.9l.6-.2v.3zM151.1 176.7l-.4-.5h-9.2l-.4 .5-.4-.5h-9.2l-.4 .4v1.2M151.1 170.8v20.7M168.6 172.9h-34.3M173.9 172.9h53.9M182.3 174.7l2 6.4M182.5 174.6l2 6.5"/>
<path d="M182.7 174.6l1 3.2M183.5 177.8h-74.1v27.4h72.1M183.7 177.8l1 3.2zM184 179.4a.89 .89 0 0 0-.4 1.1 .89 .89 0 0 0 .9 .6M192.3 174.7l2 6.4M192.5 174.6l2 6.5-4 4 4 12.8-4 4 2 6.4M192.7 174.6l2 6.4M193.5 177.9h66.8M193.7 178.6h66.6M221.3 172.7l.6 .2-.6 .1zM221.9 170.8v9.4M221.9 172.9l.6-.2v.3z"/>
<path d="M228.6 176.7l.4-.5h9.2l.4 .5M228.8 176.3h-.2v1.5M229.6 177.8a.5 .5 0 0 1-.2-.7 .5 .5 0 0 1 .8 0 .5 .5 0 0 1-.2 .7M237 177.3v.2M237.1 177.5h.7M237.8 177.3v.2M237.8 179.7v.1M237.9 179.7l-.2 .3M238 172.7l.6 .2-.6 .1zM238.6 172.9l.6-.2v.3zM238.6 170.8v19M248.8 172.9h-17.5"/>
<path d="M252.3 172.9h12M260.3 177.8v27.4M260.3 178.7h3.8M260.3 178.5h3.8M263.7 172.7l.6 .2-.6 .1zM264.1 178.5v.2M264.1 178.7v25.6M264.3 170.8v33.5M271.4 177.8l.1 .6h-.2zM271.4 177.8v11.5M273.4 177.8h-79.9M342.7 179.8v3.6a2.49 2.49 0 0 0-2.5 2.5 2.49 2.49 0 0 0 2.5 2.5"/>
<path d="M344.7 179.8v3.6M89.8 186.5v10l.7 4.1M90.5 182.4h.1M90.5 182.4l.9 .1M90.5 182.4l-.7 4.1M91.4 182.5v.4M91.4 182.9l1.7 .1M91.4 182.9a75 75 0 0 0 0 17.2M91.5 182l-.1 .5M91.5 182h4.3M93.1 181h-.3a1.92 1.92 0 0 0-2.3 1.4M93.1 183a73.4 73.4 0 0 0 0 17"/>
<path d="M93.1 181a1.76 1.76 0 0 0-1.6 1M93.1 181h8.3M95.8 182l.1 .8M95.9 181.2l-.1 .8M95.9 182v.8M95.9 181.2v.8M95.9 182.8h.9M95.9 181.2h.9M96.8 181v.3M96.8 181.3v1.7h-3.7M96.8 181.3h4.6M101.4 181.3v20.4"/>
<path d="M101.4 181.2h4M101.5 180.7l-.1 .6M101.5 180.7v21.6M101.5 180.7h3.8M105.3 180.7v21.6M105.3 180.7l.1 .1M105.4 180.8v.4M105.4 181.2v20.7M109.4 186.8h.1M109.4 199.8h73.2M109.4 182.8h73.3M109.4 183.2h73"/>
<path d="M109.4 186.8h71.6M116.9 191.5h31.4M118.6 191.5l.6-.2v.4zM129.9 188.3l-1.1 2.9M141.9 188.7h2.3M142.2 189.6l.9 1.4M143.1 188.7v2.3M143.9 189.6l-.8 1.4M180.3 185.1l4 12.9M180.7 185l4 12.9M180.8 186.2h-71.4M184.4 180.9l-4 4"/>
<path d="M184.4 197.8l-4 4M184.5 181.1l-4 4 4 12.8-4 4 2 6.4M184.6 181.2l-4 4M184.6 198l-4 4M190.3 185.1l4 12.9M190.7 185l4 12.9M190.9 186.2h69.4M191.1 186.8h69.2M192.4 183.2h67.9M192.6 199.8h67.7M192.8 182.8h67.5M194.4 180.9l-4 4"/>
<path d="M194.4 197.8l-4 4M194.6 181.2l-4 4M194.6 198l-4 4M237.7 190.9l.6-.2a1.18 1.18 0 0 1 1.4 .5 .81 .81 0 0 1-.8 1.1h-1a.82 .82 0 0 1-.2-1.4zM237.8 191.5h1.6M238.6 190.7v1.6M238.6 180.2h31.6M268.1 180.2l.2 .6h-.3zM268.1 180.2v9.1M268.1 192.8v10M271.4 192.8v12.4M336.7 183.4h8"/>
<path d="M338.6 187.8h.3l-.2 .6zM338.7 183.4l.2 .6h-.3zM338.7 183.4v7M342.7 181.8l.6-.2v.4zM342.7 181.8h4.9M344.1 181.6l.6 .2-.6 .2zM344.7 183.4a2.49 2.49 0 0 1 2.5 2.5 2.49 2.49 0 0 1-2.5 2.5h-8M356.8 183.8h10.2M90.5 200.6a1.99 1.99 0 0 0 2.6 1.4M90.5 200.6h.1M91.4 200.5l.1 .5M91.4 200.5l-.9 .1"/>
<path d="M91.4 200.1v.4M91.5 201l.6 .7 1 .3M91.5 201h4.3M93.1 200l-1.7 .1M93.1 200h3.7v1.7M93.1 202h8.3M95.8 201l.1 .9M95.9 200.2l-.1 .8M95.9 201v.9M95.9 200.2v.8M95.9 200.2h.9M95.9 201.9h.9"/>
<path d="M96.8 201.7v.3M96.8 201.7h4.6M97.3 210.8l-1.1 2.8M101.4 201.7l.1 .6M101.4 201.9h4M101.5 202.3h3.8M105.4 201.9v.3M105.4 202.2l.2 2.3M105.4 202.2l-.1 .1M105.4 204.1h4M105.6 204.5h3.7M108.7 207.6h2.2"/>
<path d="M108.9 208.5l.9 1.4M109.4 204.5h71.9M109.4 200.2h72.8M109.4 204.3l-.1 .2M109.8 207.6v2.3M110.6 208.5l-.8 1.4M117.7 201.9l.1 1.8M117.8 203.7l.2 .6-.2 .1zM117.8 203.7l.6 6.7h-24.2M180.3 202l2 6.4M180.7 201.9l2 6.4M190.3 202l2 6.4"/>
<path d="M190.7 201.9l2 6.4M191.3 204.5h72.8M191.5 205.2h81.9M192.3 200.2h68M238.6 203.7l.1 .6h-.3zM238.6 203.7l-.1 6.7h22.6M238.6 201.9v1.8M238.6 202.8h31.6M242.4 210.8l-1.2 2.8M252 207.6h2.2M252.2 208.5l.9 1.4M253.1 207.6v2.3"/>
<path d="M253.9 208.5l-.8 1.4M260.3 204.3h3.8M264.1 204.3v.2M264.1 204.3h.2M264.3 204.3l-.2 .2M268 202.2h.3l-.2 .6zM271.3 204.6h.2l-.1 .6zM4 245.2h123v47.8M4 253.7h123M4 259.4h123M52.4 245.2v47.8M83.5 253.7v5.7"/>
<path d="M104.7 253.7v5.7M216 253h200M216 248h65M216 258h65M228.6 243v15M255.2 243v15M281 243v50M296 243v30M346 243v30M361 243v30M381 253v20M392 253v20"/>
<path d="M416 243h-200v50M4 265h123M4 270.6h123M4 276.2h123M84.9 279.3h1.3M85.5 278.6v1.3M216 278h65M216 273h200M216 263h165M216 268h65M231 263v15M256 263v15"/>
<path d="M311 273v20M393.4 260.5l9-2.5v10l-9-2.5zM4 281.8h123M4 287.4h123M83.5 287.4v5.6M84.9 280.6h1.3M104.7 287.4v5.6M267.4 287.2h1.2M267.4 286h1.2M268 285.5v1.1"/>
<circle cx="111.3" cy="49.9" r=".95"/>
<circle cx="111.3" cy="59.9" r="1"/>
<circle cx="111.3" cy="59.9" r=".95"/>
<circle cx="111.3" cy="49.9" r="1"/>
<circle cx="117.8" cy="43.6" r=".89"/>
<circle cx="128.3" cy="44.1" r="1.01"/>
<circle cx="128.3" cy="44.1" r=".83"/>
<circle cx="134.6" cy="44.1" r="1.12"/>
<circle cx="134.6" cy="44.1" r="1.16"/>
<circle cx="140.8" cy="44.1" r=".84"/>
<circle cx="140.8" cy="44.1" r=".42"/>
<circle cx="140.8" cy="44.1" r=".99"/>
<circle cx="146.9" cy="44.1" r="1.12"/>
<circle cx="147" cy="44.1" r="1.16"/>
<circle cx="153.3" cy="44.1" r="1"/>
<circle cx="153.3" cy="44.1" r=".82"/>
<circle cx="222" cy="43.6" r=".89"/>
<circle cx="238.6" cy="43.6" r=".9"/>
<circle cx="258.5" cy="59.9" r=".94"/>
<circle cx="258.5" cy="49.9" r="1.01"/>
<circle cx="258.5" cy="49.9" r=".94"/>
<circle cx="258.5" cy="59.9" r=".99"/>
<circle cx="117.8" cy="66.3" r=".9"/>
<circle cx="128.3" cy="65.8" r="1.01"/>
<circle cx="128.3" cy="65.8" r=".83"/>
<circle cx="134.6" cy="65.8" r="1.12"/>
<circle cx="134.6" cy="65.8" r="1.14"/>
<circle cx="140.8" cy="65.8" r=".84"/>
<circle cx="140.8" cy="65.8" r=".42"/>
<circle cx="140.8" cy="65.8" r=".99"/>
<circle cx="146.9" cy="65.8" r="1.12"/>
<circle cx="146.9" cy="65.8" r="1.14"/>
<circle cx="151.2" cy="73.1" r="1"/>
<circle cx="153.3" cy="65.8" r="1"/>
<circle cx="153.3" cy="65.8" r=".82"/>
<circle cx="221.9" cy="66.3" r=".9"/>
<circle cx="229.8" cy="69.1" r=".85"/>
<circle cx="229.8" cy="69.1" r=".9"/>
<circle cx="111.1" cy="111.2" r="1.01"/>
<circle cx="111.1" cy="111.2" r=".96"/>
<circle cx="132.4" cy="106" r=".9"/>
<circle cx="132.4" cy="106" r="1"/>
<circle cx="132.4" cy="106" r=".87"/>
<circle cx="136.6" cy="102.8" r=".34"/>
<circle cx="136.6" cy="102.8" r=".91"/>
<circle cx="136.6" cy="102.9" r="1"/>
<circle cx="139.4" cy="102.9" r=".87"/>
<circle cx="139.4" cy="102.9" r=".9"/>
<circle cx="142.1" cy="102.9" r=".87"/>
<circle cx="142.1" cy="102.9" r=".9"/>
<circle cx="149.7" cy="106" r=".99"/>
<circle cx="149.8" cy="106" r=".87"/>
<circle cx="149.8" cy="106" r=".91"/>
<circle cx="229.9" cy="106" r=".9"/>
<circle cx="229.9" cy="106" r="1"/>
<circle cx="230" cy="106" r=".87"/>
<circle cx="237.3" cy="106" r=".99"/>
<circle cx="237.3" cy="106" r=".87"/>
<circle cx="237.3" cy="106" r=".91"/>
<circle cx="258.6" cy="111.2" r=".99"/>
<circle cx="258.6" cy="111.2" r=".96"/>
<circle cx="334.2" cy="115.5" r="1.32"/>
<circle cx="334.2" cy="115.5" r="1.5"/>
<circle cx="334.2" cy="115.5" r="1.14"/>
<circle cx="334.2" cy="115.5" r="1.17"/>
<circle cx="356.2" cy="115.5" r="1.33"/>
<circle cx="356.2" cy="115.5" r="1.17"/>
<circle cx="356.2" cy="115.5" r="1.13"/>
<circle cx="356.2" cy="115.5" r="1.5"/>
<circle cx="334.2" cy="123" r="1.49"/>
<circle cx="334.2" cy="123" r="1.32"/>
<circle cx="334.2" cy="123" r="1.14"/>
<circle cx="334.2" cy="123" r="1.17"/>
<circle cx="336.2" cy="134.6" r=".99"/>
<circle cx="336.2" cy="134.6" r=".92"/>
<circle cx="337" cy="131.9" r=".96"/>
<circle cx="339.8" cy="131.4" r=".92"/>
<circle cx="350.8" cy="131.2" r=".92"/>
<circle cx="353.5" cy="131.9" r=".96"/>
<circle cx="354" cy="134.8" r=".92"/>
<circle cx="356.2" cy="123" r="1.33"/>
<circle cx="356.2" cy="123" r="1.13"/>
<circle cx="356.2" cy="123" r="1.49"/>
<circle cx="336.4" cy="145.6" r=".91"/>
<circle cx="337" cy="148.4" r=".97"/>
<circle cx="345.2" cy="140.2" r="8.8"/>
<circle cx="350.6" cy="149" r=".93"/>
<circle cx="353.5" cy="148.4" r=".97"/>
<circle cx="354.2" cy="145.7" r=".91"/>
<circle cx="132.3" cy="177.4" r=".42"/>
<circle cx="139.9" cy="177.4" r=".4"/>
<circle cx="142.3" cy="177.4" r=".41"/>
<circle cx="149.9" cy="177.4" r=".42"/>
<circle cx="229.8" cy="177.4" r=".4"/>
<circle cx="237.5" cy="177.4" r=".42"/>
<circle cx="117.8" cy="191.5" r=".84"/>
<circle cx="117.8" cy="180.2" r=".9"/>
<circle cx="129.4" cy="189.8" r=".99"/>
<circle cx="151.1" cy="191.5" r=".84"/>
<circle cx="151.1" cy="180.2" r=".91"/>
<circle cx="221.9" cy="180.2" r=".9"/>
<circle cx="238.3" cy="191.5" r="2.42"/>
<circle cx="238.6" cy="180.2" r=".91"/>
<circle cx="96.7" cy="212.2" r="1"/>
<circle cx="117.8" cy="202.8" r=".9"/>
<circle cx="151.1" cy="202.8" r=".91"/>
<circle cx="221.9" cy="202.8" r=".9"/>
<circle cx="238.6" cy="202.8" r=".91"/>
<circle cx="241.8" cy="212.2" r="1"/>
</g>
<path d="M412.4 262.3a2.5 2.5 0 0 0-4.1-1.1 2.5 2.5 0 0 0 1 4.2 2.5 2.5 0 0 0 3.2-2.9l-.1-.2" fill="none" stroke="#000" stroke-width=".3" stroke-dasharray="30.5 1.3 1.3 1.3" stroke-dashoffset="24.5" stroke-linecap="butt"/>
<path d="M414.8 261.5a5 5 0 0 0-8.3-2 5 5 0 0 0 2.2 8.3 5 5 0 0 0 6.2-6l-.1-.3" fill="none" stroke="#000" stroke-width=".3" stroke-dasharray="30.5 1.3 1.3 1.3" stroke-dashoffset="16.7" stroke-linecap="butt"/>
<g fill="none" stroke="#000" stroke-width=".3" stroke-dasharray="6.3 1.3 1.3 1.3 5.1">
<path d="M182.5 38.1l2 6.4M192.5 38.1l2 6.4M184.5 44.5l-4 4M194.5 44.5l-4 4M180.5 65.3l2 6.5M184.5 61.3l-4 4M190.5 65.3l2 6.5M194.5 61.3l-4 4M182.5 101.2l2 4.9M184.5 106.1l-4 4M184.5 119.9l-4 4M192.5 101.2l2 4.9"/>
<path d="M194.5 106.1l-4 4M194.5 119.9l-4 4M180.5 123.9l2 4.9M190.5 123.9l2 4.9M182.5 174.6l2 6.5M192.5 174.6l2 6.5M184.5 181.1l-4 4M184.5 197.9l-4 4M194.5 181.1l-4 4M194.5 197.9l-4 4M180.5 201.9l2 6.4M190.5 201.9l2 6.4"/>
</g>
<path d="M180.5 48.5l4 12.8M190.5 48.5l4 12.8M180.5 185.1l4 12.8M190.5 185.1l4 12.8" fill="none" stroke="#000" stroke-width=".3" stroke-dasharray="6.3 1.3 1.3 1.3 5.1" stroke-dashoffset="4.1"/>
<path d="M180.5 110.1l4 9.8M190.5 110.1l4 9.8" fill="none" stroke="#000" stroke-width=".3" stroke-dasharray="6.3 1.3 1.3 1.3 5.1" stroke-dashoffset="5.5"/>
<path d="M345.2 125.6v-12.7M403.4 263l12.6-.1" fill="none" stroke="#000" stroke-width=".3" stroke-dasharray="30.5 1.3 1.3 1.3" stroke-dashoffset="26.1"/>
<path d="M237.8 191.5h-.8M238.6 192.3v.9M238.6 190.7v-.9M239.5 191.5h.8" fill="none" stroke="#000" stroke-width=".3" stroke-dasharray="30.5 1.3 1.3 1.3"/>
<path d="M410 255.7v14.9" fill="none" stroke="#000" stroke-width=".3" stroke-dasharray="30.5 1.3 1.3 1.3" stroke-dashoffset="25"/>
<path d="M216 248v5" fill="none" stroke="#000" stroke-width=".3" stroke-dasharray="30.5 1.3 1.3 1.3" stroke-dashoffset="29.9"/>
<path d="M115 65.8v-21.7M140.8 65.8v-21.7M228.3 65.8v-21.7M254.1 65.8v-21.7" fill="none" stroke="#f00" stroke-width=".3" stroke-dasharray="30.5 1.3 1.3 1.3" stroke-dashoffset="21.6"/>
<g fill="#000">
<path d="M331 123.9l.6 .1-.6 .2z"/>
<path d="M140.2 31.1l.6 .2-.6 .1zM89.8 31.3l.6-.2v.3zM263.7 35.3l.6 .1-.6 .2zM254.1 35.4l.6-.1v.3zM227.7 31.1l.6 .2-.6 .1zM140.8 31.3l.6-.2v.3zM263.7 172.7l.6 .2-.6 .1zM238.6 172.9l.6-.2v.3zM344.1 181.6l.6 .2-.6 .2zM342.7 181.8l.6-.2v.4z"/>
<path d="M160.6 44.1l.2 .6h-.4zM160.4 65.2h.4l-.2 .6z"/>
<path d="M89.8 96.6l.6-.1v.3zM263.7 96.5l.6 .1-.6 .2zM128.3 39.1l.6-.2v.3zM152.7 38.9l.6 .2-.6 .1zM118.3 35.4l.6-.1v.3zM162.7 35.3l.6 .1-.6 .2zM128.3 66.6l-.2 .6h.3zM140.8 66.6l-.2 .6h.3zM89.8 35.4l.6-.1v.3zM114.3 35.3l.6 .1-.6 .2zM221.9 172.9l.6-.2v.3zM238 172.7l.6 .2-.6 .1zM117.8 203.7v.7l.2-.1zM238.6 203.7l-.2 .6h.3zM118.6 191.5l.6 .2v-.4zM89.8 172.9l.6-.2v.3zM117.2 172.7l.6 .2-.6 .1z"/>
<path d="M331.8 94.8l.6-.1v.3zM358.1 94.7l.6 .1-.6 .2z"/>
<path d="M86.8 101l.2 .6h-.3zM86.7 149.8h.3l-.2 .6z"/>
<path d="M345.2 128.1l.6-.2v.3zM358.3 127.9l.6 .2-.6 .1z"/>
<path d="M344.6 127.9l.6 .2-.6 .1zM331.6 128.1l.6-.2v.3z"/>
<path d="M368.7 125.1h.3l-.1 .6zM368.9 99.7l.1 .6h-.3z"/>
<path d="M117.8 172.9l.6-.2v.3zM150.5 172.7l.6 .2-.6 .1z"/>
<path d="M151.1 172.9l.6-.2v.3zM221.3 172.7l.6 .2-.6 .1z"/>
<path d="M268.1 180.2l.2 .6h-.3zM268 202.2h.3l-.2 .6zM271.4 177.8l.1 .6h-.2zM271.3 204.6h.2l-.1 .6zM338.7 183.4l.2 .6h-.3zM338.6 187.8h.3l-.2 .6z"/>
</g>
<g font-size="6.3">
<text x="282.1" y="250.3">名称</text>
<text x="347.1" y="250.3">图号</text>
<text x="282.1" y="260.3">材质</text>
<text x="347.1" y="260.3">质量</text>
<text x="383.3" y="262.1">视</text>
<text x="383.3" y="269.9">图</text>
<text x="282.1" y="270.3">版次</text>
<text x="347.1" y="270.3">比例</text>
</g>
<g font-size="4.2">
<text x="4.8" y="237.6">注意：1.行走平行度（正面+侧面），450行程内，≤±0.03mm，1000行程内，≤±0.05mm。</text>
<text x="12.2" y="243.3">2.本体形变，450行程内，≤±0.03mm，1000行程内，≤±0.05mm。</text>
<text x="18.6" y="251.3">型号/规格</text>
<text x="70.6" y="251.3">GTH8-850-BM-M20-C4</text>
<text x="301.9" y="249.5">GTH8-850-BM-M20-C4</text>
<text x="14.4" y="258.3">螺杆型号/规格</text>
<text x="19.7" y="263.9">有效行程</text>
<text x="63.7" y="258.3">1605</text>
<text x="86.5" y="263.9">850</text>
<text x="89.9" y="258.3">1610</text>
<text x="111.7" y="258.3">1620</text>
<text x="19.7" y="269.5">精度等级</text>
<text x="87.6" y="269.5">C7</text>
<text x="259" y="267">2022/9/23</text>
<text x="19.7" y="275.2">马达容量</text>
<text x="70.6" y="275.2">200/400W（无刹车）</text>
<text x="15.4" y="280.8">重复定位精度</text>
<text x="86.7" y="280.8">0.02</text>
<text x="9.1" y="286.4">感应开关方式及数量</text>
<text x="72.7" y="286.4">外挂型三只（C4）</text>
<text x="15.5" y="292">建议最快速度</text>
<text x="60.5" y="292">250MM/S</text>
<text x="86.7" y="292">500MM/S</text>
<text x="106.4" y="292">1000MMM/S</text>
</g>
<g font-size="4.1">
<text x="360.9" y="182.7">I</text>
<text x="356.8" y="187.9">1 : 1</text>
<text x="241.7" y="193">I</text>
</g>
<g font-size="3.5">
<text x="96.8" y="32.5">153 滑台原点位置</text>
<text x="185.6" y="32.5">850 有效行程</text>
<text x="53.5" y="36.7">75.50 滑台极限位置 1</text>
<text x="142.7" y="36.7">135</text>
<text x="143.6" y="40.3">75</text>
<text x="266.1" y="36.7">30.50 滑台极限位置 1</text>
<text x="161.9" y="56.3" transform="rotate(-90 161.9 56.3)">65</text>
<text x="107.3" y="74.4">4 x M6 贯穿</text>
<text x="142.4" y="74.4">2 x</text>
<text x="154.1" y="74.4">5</text>
<text x="162.5" y="74.4">8</text>
<text x="169" y="97.9">1111</text>
<text x="340.7" y="96.1">80.80</text>
<text x="370.2" y="115.1" transform="rotate(-90 370.2 115.1)">78</text>
<text x="316.3" y="123.4">基准面</text>
<text x="88.1" y="129.8" transform="rotate(-90 88.1 129.8)">148</text>
<text x="320.6" y="129.3">40.70</text>
<text x="362.7" y="129.3">41</text>
<text x="100.9" y="174.1">84</text>
<text x="129" y="174.1">100</text>
<text x="168.6" y="174.1">800</text>
<text x="227.8" y="174.1">50</text>
<text x="248.8" y="174.1">77</text>
<text x="347.7" y="183.1">2</text>
<text x="120.6" y="191">2 x</text>
<text x="132.1" y="191">5 H7</text>
<text x="146" y="191">4</text>
<text x="269.4" y="192.8" transform="rotate(-90 269.4 192.8)">68</text>
<text x="272.7" y="192.8" transform="rotate(-90 272.7 192.8)">82</text>
<text x="338.3" y="201" transform="rotate(-90 338.3 201)">+0.012</text>
<text x="341.8" y="199.2" transform="rotate(-90 341.8 199.2)">0</text>
<text x="94.2" y="209.9">18 x M6</text>
<text x="112.6" y="209.9">15</text>
<text x="241" y="209.9">4 x M6</text>
<text x="255.9" y="209.9">15</text>
<text x="341.8" y="204.5" transform="rotate(-90 341.8 204.5)">5</text>
<text x="99.5" y="213.5">5.40 贯穿</text>
<text x="244.5" y="213.5">5.40 贯穿</text>
<text x="221.4" y="246.8">1</text>
<text x="221.4" y="251.8">2</text>
<text x="218.8" y="256.8">序号</text>
<text x="232.2" y="256.8">修 订 版 次</text>
<text x="257.5" y="256.8">设计变更编号</text>
<text x="228.2" y="261.8">设</text>
<text x="240.1" y="261.8">计</text>
<text x="252" y="261.8">变</text>
<text x="263.9" y="261.8">更</text>
<text x="219.1" y="266.7">设 计</text>
<text x="368.3" y="269.3">1:3</text>
<text x="219.1" y="271.7">校 核</text>
<text x="219.1" y="276.7">批 准</text>
<text x="222.9" y="282.7">技术要求：</text>
<text x="231.8" y="287.3">1、未标注公差全部 0.1</text>
<text x="231.7" y="291.8">2、未标注倒角全部C0.3</text>
</g>
</svg>
